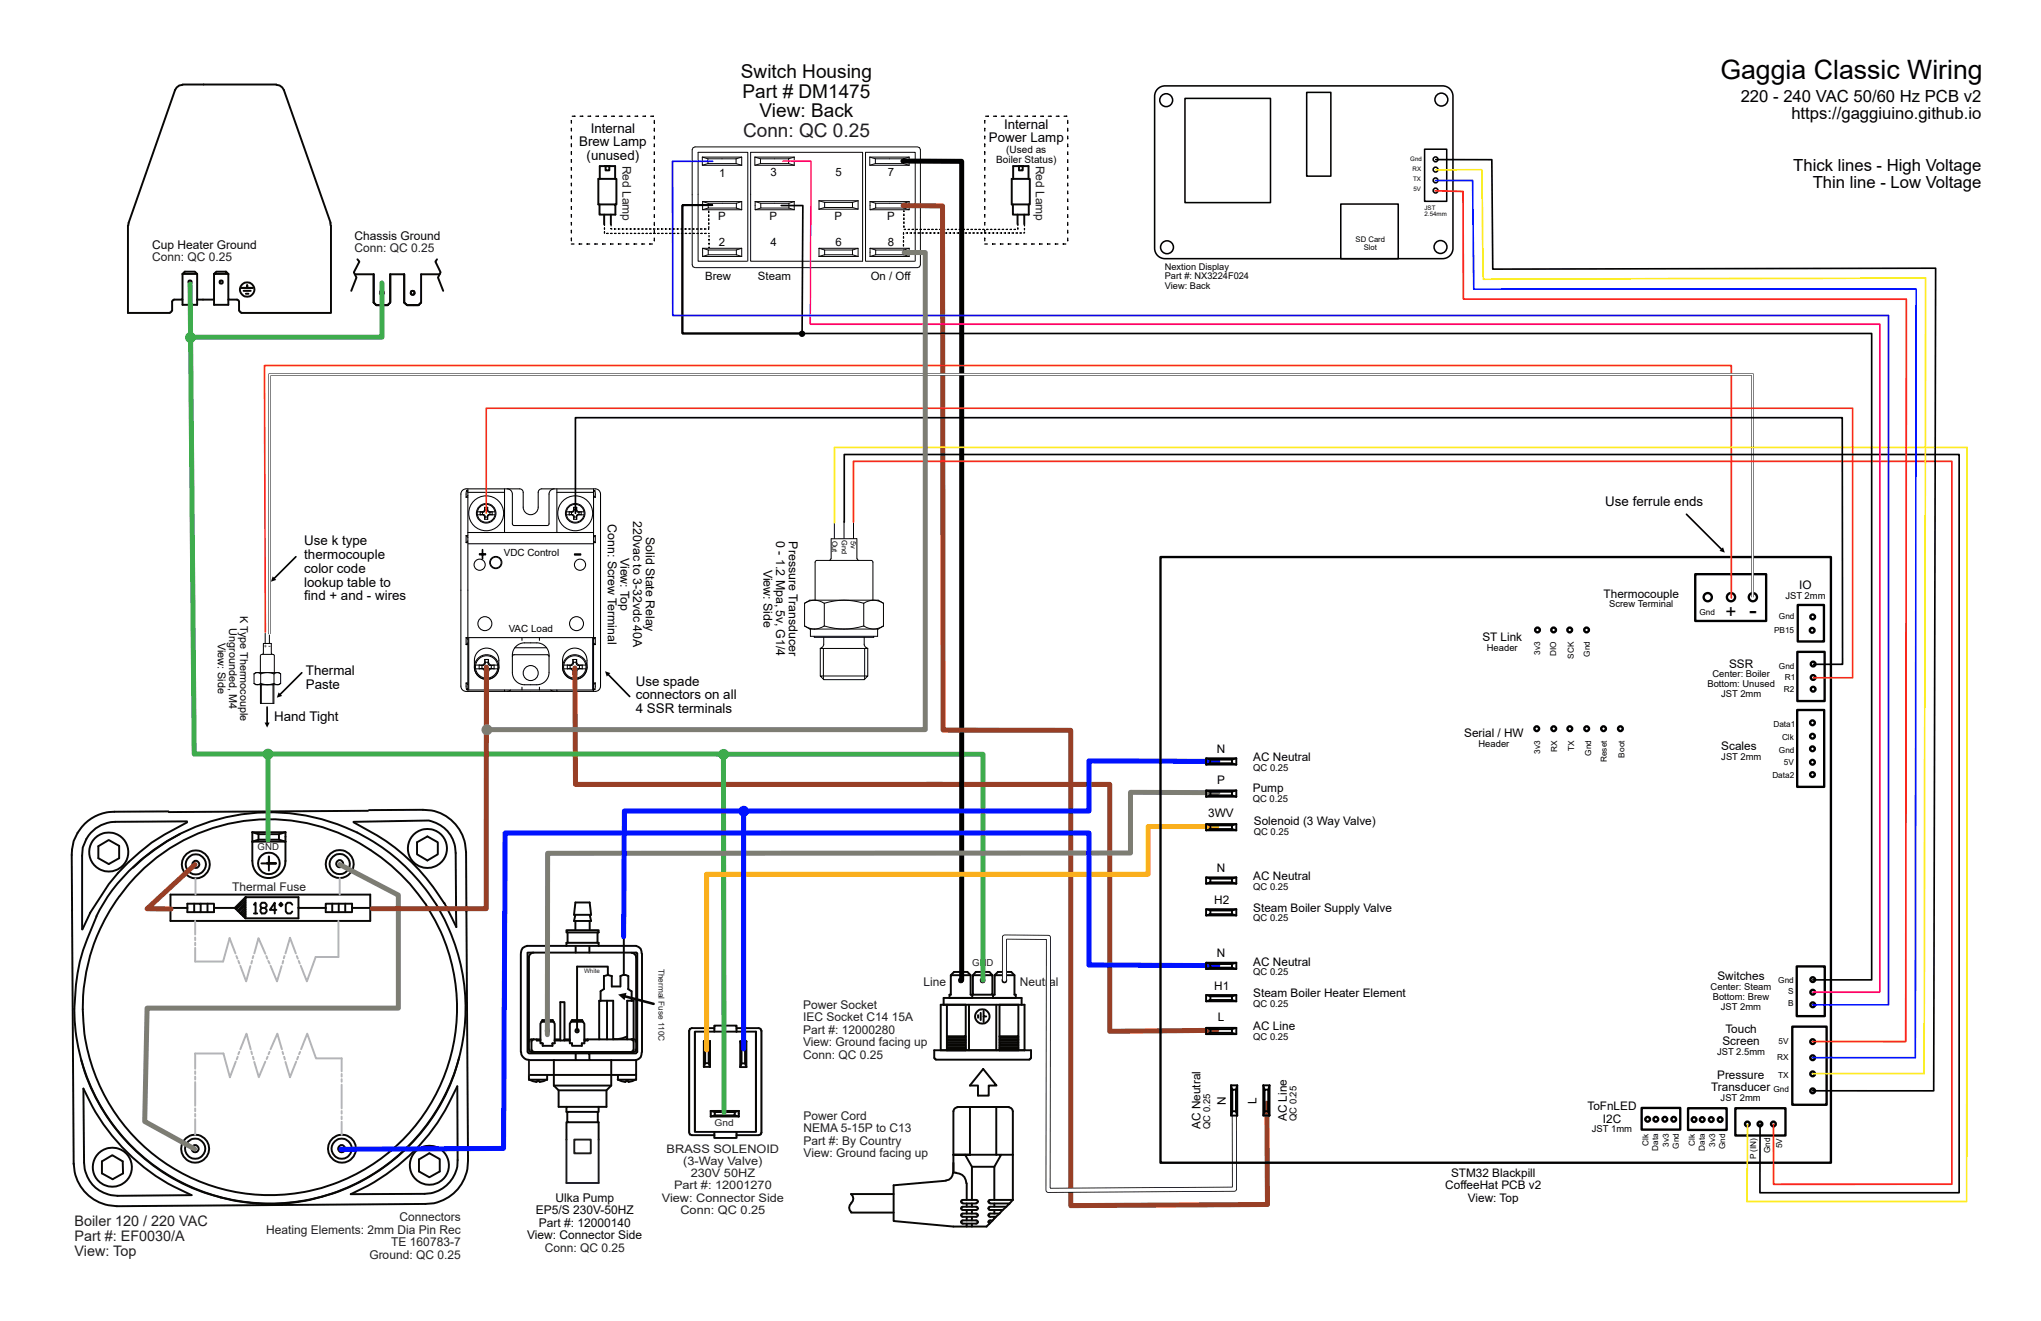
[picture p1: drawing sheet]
<svg xmlns="http://www.w3.org/2000/svg" width="432mm" height="279mm" viewBox="0 0 432 279" stroke-linecap="round" stroke-linejoin="round" font-family="sans-serif">
<g fill="none" stroke="#080704" stroke-width=".21">
<path d="M148.6 33.2v1.8h8.3M148.6 33.2l1.2 .4h5.9M148.6 33.2h8.3M149.8 33.6v1h5.9M149.8 34.6l-1.2 .4M155.7 34.6l1.2 .4M155.7 33.6v1M156.9 33.2v1.8M156.9 33.2l-1.2 .4M159.7 33.2v1.8h8.3M159.7 33.2l1.2 .4h5.9M159.7 33.2h8.3"/>
<path d="M160.9 33.6v1h5.9M160.9 34.6l-1.2 .4M166.8 34.6l1.2 .4M166.8 33.6v1M168 33.2v1.8M168 33.2l-1.2 .4M184 33.2v1.8h8.3M184 33.2l1.2 .4h5.9M184 33.2h8.3M185.2 33.6v1h5.9M185.2 34.6l-1.2 .4M191.1 34.6l1.2 .4"/>
<path d="M191.2 33.6v1M192.3 33.2v1.8M192.3 33.2l-1.2 .4M194 31.1h-47l-.4 .1-.2 .5v24.3l.2 .4 .4 .2M194.1 31.1l.4 .1 .2 .5v24.3l-.2 .4-.4 .2h-47M148.6 52.5l1.2 .4M148.6 42.6v1.8h8.3M148.6 42.6l1.2 .4h6M148.6 42.6h8.3M148.6 54.2h8.3M148.6 52.5h8.3M148.6 52.5v1.7"/>
<path d="M149.8 43v1h6M149.8 44l-1.2 .4M155.8 52.9h-6v1M155.8 43v1M155.8 52.9v1M155.8 44l1.1 .4M155.8 53.9l1.1 .3M155.8 53.9h-6l-1.2 .3M156.9 52.5v1.7M156.9 42.6l-1.1 .4M156.9 42.6v1.8M156.9 52.5l-1.1 .4"/>
<path d="M158.2 55.2v-23h-10.5v23.1h10.4M159.8 42.6v1.8h8.2M159.8 42.6l1.1 .4h6M159.8 42.6h8.2M160.9 43v1h6M160.9 44l-1.1 .4M166.9 43v1M166.9 44l1.1 .4M168 42.6l-1.1 .4M168 42.6v1.8M173.3 52.5h8.2v1.7M173.3 42.5v1.7"/>
<path d="M173.3 52.5v1.7M173.3 42.5h8.2M173.3 42.5l1.2 .3M173.3 52.5l1.2 .4M173.3 54.2h8.2M174.5 42.8v1.1h5.9M174.5 42.8h5.9M174.5 43.9l-1.2 .3M174.5 53.9l-1.2 .3M174.5 53.9h5.9M180.4 52.9v1l1.1 .3M180.4 52.9h-5.9v1"/>
<path d="M180.4 43.9l1.1 .3M181.5 42.5l-1.1 .3v1.1M181.5 52.5l-1.1 .4M181.5 42.5v1.7h-8.2M182.5 55.2v-23h-23.7v23.1h23.7M184.1 52.5l1.2 .4M184.1 42.6v1.8h8.2M184.1 42.6l1.2 .4h5.9M184.1 42.6h8.2M184.1 54.2h8.2M184.1 52.5v1.7M184.1 52.5h8.2"/>
<path d="M185.3 43v1h5.9M185.3 44l-1.2 .4M191.2 52.9h-5.9v1M191.2 43v1M191.2 52.9v1M191.2 44l1.1 .4M191.2 53.9l1.1 .3M191.2 53.9h-5.9l-1.2 .3M192.3 52.5v1.7M192.3 42.6l-1.1 .4M192.3 42.6v1.8M192.3 52.5l-1.1 .4"/>
<path d="M193.6 55.2v-23h-10.5v23.1h10.4"/>
</g>
<path d="M215.3 47.4v1.1h-24.1v-3.9M216.7 47.5v1.8h-25.5l-.1 3.1" fill="none" stroke="#000" stroke-width=".28" stroke-dasharray=".3 .6 0 0"/>
<g fill="none" stroke="#000" stroke-width=".33">
<path d="M244.9 18.8l1-.6h.6h58.7a2.19 2.19 0 0 1 2.2 2.2v32.1a2.19 2.19 0 0 1-2.2 2.2h-58.7a2.19 2.19 0 0 1-2.2-2.2v-32.1l.1-.6zM276.4 19.5h5.2v17.8h-5.2zM250.7 20.8h18.1v22.1h-18.1zM301.4 31.6h4.7v11h-4.7zM283.7 43.2h12.1v11.5h-12.1z"/>
<circle cx="246.7" cy="21.2" r="1.36"/>
<circle cx="303.7" cy="33.7" r=".52"/>
<circle cx="303.7" cy="38.2" r=".52"/>
<circle cx="303.7" cy="35.9" r=".52"/>
<circle cx="304.9" cy="21.1" r="1.36"/>
<circle cx="246.9" cy="52.3" r="1.36"/>
<circle cx="303.7" cy="40.3" r=".52"/>
<circle cx="304.8" cy="52.2" r="1.36"/>
</g>
<path d="M12.3 168.8h89v106.4h-89z" fill-rule="evenodd" fill="#fff"/>
<g fill="none" stroke="#080704" stroke-width=".41">
<path d="M38.6 17.9h19.9M38.6 17.9l-.7 .2-.5 .4-.4 .5-9.8 28.2-.1 .5M58.5 17.9l.7 .2 .5 .4 .4 .5 9.9 28.2M128.1 35.1h.8v.9h-.8zM130.1 35.1h-3.2v2.7M130.1 35.1v2.7M27.1 47.7v18.5h8.8M38.6 57.9v5.5h-1.8l-.2 .1-.2 .3v1.9M38.6 57.9l.5-.4h2.1l.5 .4M38.6 57.9h3.1M41.7 57.9v6.6h-3.1v-1.1M45.3 57.9l.5-.4h2l.5 .4"/>
<path d="M45.3 57.9v6.6h3v-1.1M45.3 57.9h3M48.3 57.9v5.5h1.9l.2 .1 .2 .3v1.9M69.9 47.2l.1 .5M70 47.7v18.5h-18.9M75.1 58h4v6M75.6 54.9l.4 .4-1.1 2.3 .5 1.1-1.1 2.8M82.6 58h2.9zM82.6 58v6l-.6 .5h-2.4l-.5-.5M85.5 58v6l.6 .5h2.4h-2.4l-.6-.5zM89.1 58h3.9M89.1 58v6z"/>
<path d="M92.5 54.9l-.4 .4 1.1 2.3-.5 1.1 1.1 2.8M126.8 43.2v2.2h3.4v-2.2h-3.6v-5.4h3.8v5.4h-.2M127.8 45.4v2M129.2 45.4v2M36.3 65.7l-.4 .4M41.7 63.4h3.6M50.6 65.7l.5 .4M51.1 60.9h2.4h-1.2v-.6v.6zM51.5 61.5h1.5M52 62.1h.6M52.3 60.3v.6M79.1 64l.5 .5h1.2"/>
<path d="M80.5 61.6h.5l.1 .6-.2 .1-.4-.1zM87 61.6h.6v.6l-.2 .1-.4-.1zM89.1 64l-.6 .5M20.8 179l2.2-1.3 2.2 1.2v2.6l-2.2 1.3-2.2-1.3zM35.7 171.6l-11.5 .1a9 9 0 0 0-9 9.1v11.8M38.1 176.4a45.1 45.1 0 0 0-9.9 7.1M39.6 173.7l-15.2 .1a7.1 7.1 0 0 0-7 7.2v15.6M39.6 173.9a44.2 44.2 0 0 0-20.5 19.2M53.4 176v6.1a3.5 3.5 0 0 0 3.5 3.6 3.5 3.5 0 0 0 3.5-3.6M53.4 176h7M53.4 176l1.3 .4M54.7 177.6l-1.3 .4h7l-1.4-.4"/>
<path d="M54.7 176.4v1.2M59 176.4v1.2h-4.3M60.4 176l-1.4 .4h-4.3M60.4 176v6.1M74.8 173.8l15.9-.3a7 7 0 0 1 5.7 6.9l.1 12.4M74.8 173.9l4 2.3a41.9 41.9 0 0 1 15.2 14.9M77.9 171.5l-42.2 .3M78.1 171.3h11.4a9 9 0 0 1 9.1 9l.4 65.2a9 9 0 0 1-9 9.1l-65.3 .5a9.2 9.2 0 0 1-9.1-9.1M88.2 178.1l2.2-1.2 2.2 1.3v2.5l-2.2 1.3-2.2-1.3zM15.2 192.5l.4 53.8M19.1 193.1l-1.7 3.5M25.3 189.6a39.6 39.6 0 0 0 30.7 63.2 39.6 39.6 0 0 0 34.1-61.5"/>
<path d="M25.3 189.5a39 39 0 0 1 59.5-4.5l1.9 1.9 3.4 4.4M36.1 189.2h42.2v5.6h-42.2zM36.1 192h3.5M41.1 191.1v1.8M42.5 191.1h2.8v.9M43.9 191.1v1.8M45.3 192v.9h-5.7v-1.8h2.9v1.8M45.3 192h4.4M51.9 189.8l-2.2 2.2 2.2 2.2v-4.4h11.2v4.4h-11.2M51.9 190l-2.1 2.2M51.9 190.5l-1.9 1.8M51.9 190.9l-1.6 1.8"/>
<path d="M51.9 191.4l-1.4 1.4M51.9 191.9l-1.1 1.2M51.9 192.4l-.9 .9M51.9 192.9l-.6 .6M51.9 193.3l-.4 .5M51.9 193.8l-.2 .2M53.7 191.3l.4-.4v2.3M53.7 193.2h.7M55.3 182.6h3.1h-1.9M55.4 192l-.3-.3v-.4l.3-.4h.7l.3 .4v.4l-.3 .3h-.7l-.3 .4v.4l.3 .4h.7l.3-.4v-.4l-.3-.4M56.9 181.2v2.9M58.5 192.4h-1.4l1-1.5v2.3"/>
<path d="M59.4 190.9l.4 .4-.4 .4-.3-.4zM61.8 191.3l-.3-.4h-.7l-.3 .4v1.5l.3 .4h.7l.3-.4M63.1 192h.2zM63.3 192h5.6M68.9 191.1h5.6v1.8h-5.6zM70.3 191.1v1.8M71.7 191.1v1.8M73 191.1v1.8M74.5 192h3.8M92.3 191.3a41.6 41.6 0 0 0-71.2 1.1 44.7 44.7 0 0 0-5.3 23.4 41.4 41.4 0 0 0 53.9 36.8 41.4 41.4 0 0 0 22.6-61.3M94 191l2.5 5.1v-3.6M119.8 196.7h6.8v.5h-6.8z"/>
<path d="M120.1 197.2v2.2h6.3v-2.2M120.1 199.4h-.3v.7M121.7 193.5h3.3l-.2-2.6h-3.1l-.3 2.6h.3l-.3 1.3h3.6l-.2-1.3M121.7 194.8v1.9M124.8 194.8v1.9M126.4 199.4h.2v.7M132 196.1v10.1M110.2 201.7v20.8M111.5 200.1h23.1a1.43 1.43 0 0 1 1.2 1.6M111.6 200a1.43 1.43 0 0 0-1.4 1.6M111.6 201.5v21M111.6 201.5h23.2v21l-.2 .2"/>
<path d="M111.9 202.4v19.6l.1 .3 .4 .1M112.9 201.5a1.02 1.02 0 0 0-1 .9M112.9 219.8l-.3 .2-.2 .3v1.7l.2 .3 .3 .1M113.6 219.8h-1.2l-.4 .2-.1 .3M114.6 216.1l-.3 .4v3.6h-.7v-.3h.7M114.6 216.1l.1-.3h2.2l.2 .3M114.6 216.1h2.5M115.6 217.7h.5l.1 .4-.2 .2h-.4l-.1-.2zM117.1 216.1l.3 .4v3.6M117.4 219.8h1.1M119.4 219.8h1.2M120.8 216.1l.2-.3h2.2l.1 .3"/>
<path d="M120.8 216.1h2.5M120.8 216.1l-.3 .4v3.6h-1.1M121.8 200.1v1.4M121.9 217.7h.4l.1 .4-.1 .2h-.4l-.2-.2zM123.3 216.1l.3 .4v3.6M123.6 219.8h.7v.3h-.7v.6h-.5v.5h-2.1v-.5h-.5v-.6M124.3 219.8h2.5M124.7 200.1v1.4M127.8 206.4v2.8l-.7 .5v2M127.8 206.5l.8-.3 .8 .3M128.4 219.8h-1.6v-8.1h2.9v8.1h3v-8.1h1.4l-.1 8.1h-.4M128.4 211.7v8.1h1.3"/>
<path d="M128.6 206v.2v-1.8h-6.5v13.6M129.4 206.4v2.2h1.8M131.3 206.5l.5-.3h.6l.5 .3M131.3 206.4v2.2M132.6 219.2l-1.9 .6h-1M132.7 219.8h.9M132.9 209.2l.7 .5M132.9 206.4v2.8M133.6 219.8l.3 .2 .1 .3v1.7l-.1 .3-.3 .1M133.6 209.7v2M133.6 201.5a1.02 1.02 0 0 1 1 1v19.5l-.1 .3-.4 .1M134.1 219.8l.4 .2 .1 .3"/>
<path d="M135.8 201.7v20.8M199.6 212.5h.7M200.3 212.5h11.2zM200.3 212.5h4v6.7h-4zM200.3 219.2v2.9M200.3 219.9h4M200.3 219.5h4M201.2 206.3l.6-.7h2.9l.6 .7v4.1h.5M203 207.1l.2-.1 .4 .1v.6h-.6zM204.3 219.2v2.9h-4M205 212.5v9.6M205.3 206.3h-4.1v4.1h-.3v.7h4.8v-.7"/>
<path d="M205.8 206.3h4.2v4.1h-4.2zM205.8 206.3l.6-.7h2.9l.6 .7M206.9 214.7v.6M207.5 214.2v1.5M207.6 207.1l.4-.1 .2 .1v.6h-.6zM208.1 213.8v1.2h.5M208.1 215v1.2M210.4 206.3l.7-.7h2.8l.7 .7v4.1h.3v.7h-4.8v-.7M210.8 212.5v9.6M211.5 212.5h4.6zM211.5 212.5h3.9v6.7h-3.9zM211.5 219.2v2.9h3.9v-2.9"/>
<path d="M211.5 219.9h3.9M211.5 219.5h3.9M212.2 207.1l.2-.1 .4 .1v.6h-.6zM214.6 206.3h-4.2v4.1h-.5M17.6 230.2a43.1 43.1 0 0 0 22.9 22.6l-15.6 .1a7 7 0 0 1-7.1-7zM97.2 223.6a41.4 41.4 0 0 1-39.8 31.1 41.4 41.4 0 0 1-40.2-30.5M110.2 222.5a1.66 1.66 0 0 0 1.7 1.7M111.7 222.5l.2 .2M111.8 224.2h10M111.9 228.3l.8 .4 .8 .1 .1-.1h.5l.1 .1M111.9 222.8h9.9M112.4 222.5h21.7"/>
<path d="M114.3 220.1v.6h.5v.5h2.1v-.5h.5v-.6M115.8 228.3l-1.6 .5M117.2 224.2v5.4M117.2 229.6l1 1v3.5h1.6M117.2 229.6h12.1M117.4 220.1h1.1v-8.1h.9v8.1h-.9M120 237.4h-.2v3.6M121.8 222.8v1.4h2.9M121.8 222.8h2.9v1.4h4.6M124.7 222.8h9.9M126.5 235.2h-6.5v2.2h6.5M126.6 234.1h-6.8v1.1h.2"/>
<path d="M126.6 234.1v1.1h-.1v2.2h.1v3.6M128.3 230.6v3.5h-1.7M129.3 224.2v5.4l-1 1h-10.1M129.3 224.2h5.3M130.7 228.3l1.6 .5M130.7 227.4v1h3.9v-1M134.5 228.3l-.7 .4-.8 .1-.1-.1h-.5l-.1 .1M134.6 224.2v3.2h-22.7v1h3.9v-1M135.8 222.6a1.43 1.43 0 0 1-1.2 1.6M197.6 223.8v-1.7h20.5v1.7M197.7 223.8l.3 .3M198 224.1h19.8"/>
<path d="M200.3 222.1h-1.3v-9.6h.6v-1.4h16.5v1.4h.7v9.6M200.3 221.8h4M200.3 221.5h4M200.3 221.2h4M200.3 220.8h4M200.3 220.5h4M200.3 220.1h4M202.5 234.2l-.4 .1-.4 .7v13h.6M202.5 234.1h11M205.2 234.1v10.1h5.6M208 226.1l2.8 3.5h-1.6v2.1h-2.3v-2.1h-1.7zM210.8 234.1v10.1"/>
<path d="M211.5 221.8h3.9M211.5 221.5h3.9M211.5 221.2h3.9M211.5 220.8h3.9M211.5 220.5h3.9M211.5 220.1h3.9M213.5 234.2l.6 .4 .2 .4v18.8M218.1 223.8l-.3 .3M21.6 245.6l2.2-1.3 2.2 1.3v2.6l-2.2 1.2-2.2-1.2zM88.6 245.2l2.2-1.3 2.2 1.3v2.6l-2.2 1.2-2.2-1.2zM96.8 245.4a7.1 7.1 0 0 1-7 7.1l-15.6 .1a42.9 42.9 0 0 0 22.5-22.8l.1 15.6M180.1 256.5h9"/>
<path d="M180.1 254.5a1.2 1.2 0 0 0 0 1.9M189.1 252.6h-9a1.2 1.2 0 0 1 0 1.9M200.1 249.7l-11 1v7.6l12.6 1.1h2.8v-.6M201.6 248a1.65 1.65 0 0 1-1.5 1.7M202.3 248.1a2.17 2.17 0 0 1 2.2 2.2M203.4 254.1v-.2l.3-.1h2.8l.3 .1 .1 .2-.1 .3-.3 .1M203.4 254.1v.3l.3 .1M203.4 257h.1M203.4 255.6h.1M203.4 254.1h.1M203.4 258.5h.1M203.4 258.2l3.1-.1 .3 .1 .1 .3-.1 .2-.3 .1h-2.8l-.3-.1z"/>
<path d="M203.4 256.7h3.1h.3l.1 .3-.1 .3-.3 .1h-2.8l-.3-.1zM203.4 255.3l3.1-.1 .3 .1 .1 .3-.1 .3h-.3h-2.8h-.3zM203.7 254.5h2.8M204.2 244.2h1h-3.5h2.5l1.4 2.6M204.5 250.3v3.5M204.5 254.5v.7M204.5 255.9v.8M204.5 257.4v.7M205.6 258.8v.6h-1.1M205.6 246.8h4.8M205.6 246.8v7M205.6 254.5v.7"/>
<path d="M205.6 255.9v.8M205.6 257.4v.7M206.9 257h.1M206.9 255.6h.1M206.9 254.1h.1M206.9 258.5h.1M209.1 255.6h.1M209.1 255.6l.1 .3h.3h2.6l-.6 .8h-2h-.3l-.1 .3M209.1 254.1l.1 .3 .3 .1M209.1 257h.1M209.1 254.1h.1M209.1 258.5h.1"/>
<path d="M209.1 258.5l.2 .2M209.5 254.5h4.1l-.7 .7h-3.4l-.3 .1-.1 .3M210 258.1l-1.3 1.3h-3.1M210.4 246.8v7M210.4 254.5v.7M210.4 255.9v.8M210.4 257.4v.3M210.4 257.7l-.4 .4-.8 .1-.1 .3M210.7 257.4l-.3 .3M210.8 244.2h1l-1.4 2.6M211.5 256.7l-.8 .7h-1.2l-.3-.1-.1-.3M211.8 244.2h2.5"/>
<path d="M212.9 255.2l-.8 .7M214.3 253.8h-4.8l-.3 .1-.1 .2M214.3 253.8l-.7 .7"/>
<circle cx="40.2" cy="59.7" r=".36"/>
<circle cx="46.8" cy="59.7" r=".36"/>
<circle cx="52.3" cy="61.2" r="1.52"/>
<circle cx="90.4" cy="179.4" r="4.1"/>
<circle cx="23" cy="180.2" r="4.1"/>
<circle cx="41.4" cy="182.8" r="2.95"/>
<circle cx="41.4" cy="182.8" r=".74"/>
<circle cx="41.4" cy="182.8" r="2.12"/>
<circle cx="56.9" cy="182.6" r="2.28"/>
<circle cx="71.9" cy="182.8" r="2.95"/>
<circle cx="71.9" cy="182.7" r=".74"/>
<circle cx="71.9" cy="182.8" r="2.12"/>
<circle cx="207.8" cy="215" r="1.52"/>
<circle cx="23.8" cy="246.9" r="4.1"/>
<circle cx="41.3" cy="243" r="2.95"/>
<circle cx="41.3" cy="243" r=".74"/>
<circle cx="41.3" cy="243" r="2.12"/>
<circle cx="72.3" cy="243" r=".74"/>
<circle cx="72.3" cy="243" r="2.12"/>
<circle cx="72.4" cy="243" r="2.95"/>
<circle cx="90.8" cy="246.5" r="4.1"/>
</g>
<g fill="none" stroke="#b2b3b7" stroke-width=".41">
<path d="M41.3 194.8v2.9M41.3 198.3v.5M41.3 199.4v.5M41.4 185.8v3.4M71.6 194.8v7.6h-4.8l-1.9 5.2-1.3-3.3M71.9 185.7v3.5M41.3 200.5v2.9h5.9l1.4-5 1.2 3.3M50 202.2l.2 .6M50.4 203.2l.2 .6M50.8 204.3l1.3 3.3 .9-3.3M53.3 203.2l-.1 .6M53.6 202.2l-.1 .5"/>
<path d="M53.8 201.7l.9-3.3 1.4 3.3M56.3 202.2l.2 .6M56.8 203.2l.2 .6M57.2 204.3l1.4 3.3 1-3.3M59.9 203.2l-.1 .6M60.2 202.2l-.1 .5M60.4 201.7l1-3.3 1.2 3.3M62.8 202.2l.2 .6M63.2 203.2l.2 .6M41.3 226.6v.6M41.3 227.7v.6M41.3 228.9v5"/>
<path d="M41.3 234.4v.7M41.3 235.6v.6M41.3 236.7v3.3M49.9 224.5l-1.3 3.3-1.3-5h-6v3.3M50.3 223.5l-.2 .6M50.6 222.5l-.2 .5M50.8 221.9l1.3-3.3 .9 3.3M53.2 222.4l.1 .6M53.5 223.5l.2 .6M56.1 224.5l-1.3 3.3-1-3.2M56.6 223.5l-.2 .5M57 222.5l-.2 .5"/>
<path d="M57.2 221.9l1.5-3.3 .9 3.3M59.8 222.5l.1 .5M60.1 223.5l.2 .6M62.7 224.5l-1.3 3.3-1-3.2M63.1 223.5l-.2 .6M63.5 222.5l-.2 .5M63.7 221.9l1.3-3.3 1.9 5.3h5.4v2.7M72.3 227.2v.5M72.3 228.2v.6M72.3 229.4v5M72.3 235v.5M72.3 236.2v.5"/>
<path d="M72.3 237.3v2.7"/>
</g>
<path d="M152 159.5h56v47.8" fill="none" stroke="#3eac4d" stroke-width="1.1"/>
<g fill="none" stroke="#000" stroke-width=".21">
<path d="M175.8 118.2l-.4 .3M175.8 113.9v4.2M176.5 110.2v3.7M178.6 110.2v3.7M180.6 110.2v3.7M181.2 113.9l-5.3 .1M181.3 113.9v4.2M181.3 118.2l.4 .3M184.3 118.5l-11.7 .1-.2 .3v8M184.3 118.5l.4 .4v8M55.1 138.7v3.5M55.3 138.4l-.2 .2"/>
<path d="M55.4 138.4h2.3M55.7 138.1l-.1 .3M55.7 138.1v-2h1.7v2l.2 .3M56.1 133.9v2.2M57 133.9v2.2M57.8 138.4l.2 .2M58 138.7v3.5M170.2 132.4a3.6 3.6 0 0 0 4.2 0M170.2 127.6a3.6 3.6 0 0 1 4.2 0M170.2 127.6v4.8M170.2 132.4l1.1 .7h14.5l1.1-.7M170.2 127.6l1.1-.7h14.5l1.1 .7"/>
<path d="M171.5 133.1v1.5h14.2v-1.5M172.3 134.6v.2h12.6v-.2M173.5 137.2h10.1M173.5 137.2v5.8M174.2 137.2v6.4M174.3 136.3a1.02 1.02 0 0 1-.8 .9M174.3 134.8v1.5M174.4 127.6a13.6 13.6 0 0 1 8.3 0M174.4 127.6v4.8M174.4 132.4a13.6 13.6 0 0 0 8.3 0M182.7 127.6a3.6 3.6 0 0 1 4.2 0M182.7 127.6v4.8"/>
<path d="M182.7 132.4a3.6 3.6 0 0 0 4.2 0M182.8 136.3a1 1 0 0 0 .8 .9M182.8 134.8v1.5M182.9 137.2v6.4M183.6 137.2v5.8M186.9 127.6v4.8M53.7 144.5a1.04 1.04 0 0 0 1.5 0M53.7 142.5a1.04 1.04 0 0 1 1.5 0M53.7 142.5v2M53.7 144.5l.4 .3h4.9l.4-.3M53.7 142.5l.4-.2h4.9l.4 .2M55.1 144.8v4h2.8v-4"/>
<path d="M55.2 144.5a3.8 3.8 0 0 0 2.8 0M55.2 142.5a3.8 3.8 0 0 1 2.8 0M55.2 142.5v2M55.3 144.8v4M57.8 144.8v4M58 142.5a1.04 1.04 0 0 1 1.4 0M58 142.5v2M58 144.5a1.04 1.04 0 0 0 1.4 0M59.4 142.5v2M173.5 143h10.1l-.8 .8h-8.5z"/>
</g>
<g fill="none" stroke="#000" stroke-width=".22">
<path d="M97.7 103.9l.6-.4 .3-.1h11.4a.74 .74 0 0 1 .7 .7v3.2a1.59 1.59 0 0 0 1.6 1.6 1.59 1.59 0 0 0 1.6-1.6v-3.2a.74 .74 0 0 1 .7-.7h11.3a1.11 1.11 0 0 1 1.1 1.1v40.6a1.11 1.11 0 0 1-1.1 1.1h-27.3a1.11 1.11 0 0 1-1.1-1.1v-40.6zM98.6 105.2h.4M98.6 113.3h.4M98.6 114.8h.4M98.6 113.3v1.5M98.6 113.3l.4 .4M98.7 103.8l-.1 1.4M98.7 103.8l.3 .3M98.7 103.8h.3M99 104.8l-.4 .4M99 114.4l-.4 .4M99 103.4v42.8"/>
<path d="M99 112.6h26.6M99 104.1h7.7M99.1 115h26.4M101 108.9l1.3 .1 .2 .3v.5M102.1 108.8l.3 .1 .2 .5M102.1 108.3h-.5v.6l.5-.1M102.1 108.3v.5M102.5 107.3v.5l-.2 .4-1.3 .1M102.5 109.8h.7M102.5 107.3h.7M102.5 107.3l.1 .5M102.6 107.8l-.2 .5h-.3"/>
<path d="M102.6 107.8h.5M102.6 109.4l-.1 .4M102.6 109.4h.5M103.1 107.8l.2 .5h.3M103.1 109.4l.1 .4M103.2 107.3v.5l.3 .4 1.2 .1M103.2 107.3l-.1 .5M103.6 108.8l-.3 .1-.2 .5M103.6 108.3h.5v.6l-.5-.1M103.6 108.3v.5M104.7 108.9l-1.2 .1-.3 .3v.5M106.7 103.4v9.2"/>
<path d="M107.3 103.4a1.11 1.11 0 0 1 1.1 1.1v6.3l.4 .4 7.2-.1 .2-.3v-6.3a1.11 1.11 0 0 1 1.1-1.1M117.8 103.4v9.2M117.8 104.1h7.8M119.8 108.9l1.3 .1 .3 .3v.5M120.9 108.8l.4 .1 .2 .5M120.9 108.3h-.5v.6l.5-.1M120.9 108.3v.5M121.4 107.3v.5l-.3 .4-1.3 .1M121.4 109.8h.6M121.4 107.3h.6M121.4 107.3l.1 .5M121.5 107.8l-.2 .5h-.4"/>
<path d="M121.5 107.8h.4M121.5 109.4h.4M121.5 109.4l-.1 .4M121.9 107.8l.2 .5h.4M121.9 109.4l.1 .4M122 107.3v.5l.3 .4 1.3 .1M122 107.3l-.1 .5M122.5 108.8l-.4 .1-.2 .5M122.5 108.3h.5v.6l-.5-.1M122.5 108.3v.5M123.6 108.9l-1.3 .1-.3 .3v.5M125.6 105.2h.3"/>
<path d="M125.6 113.3h.3M125.6 114.8h.3M125.6 104.8l.3 .4M125.6 114.4l.3 .4M125.6 103.8h.3M125.6 103.4v42.8M125.9 103.8v1.4M125.9 103.8l-.3 .3M125.9 113.3v1.5M125.9 113.3l-.3 .4M98.6 134.9v1.4M98.6 134.9l.4 .3"/>
<path d="M98.6 134.9h.4M98.6 136.3h.4M99 136l-.4 .3M99.2 134.9h26.2v11h-26.2zM101.3 137.6a2.58 2.58 0 0 1 2.8-.3 2.58 2.58 0 0 1 1.4 2.4 3.6 3.6 0 0 1-.9 3.5 2.58 2.58 0 0 1-2.8 .3 2.58 2.58 0 0 1-1.4-2.4 3.6 3.6 0 0 1 .9-3.5zM102.6 139.5l-.1 .6-.3 .5-1.6 .1M102.6 139.5h.7M102.6 139.5l.1 .6M103.3 139.5l.1 .6 .3 .5 1.6 .1M103.3 139.5l-.1 .6M108.4 138.8l.4-.3h7l.4 .3M108.9 137h6.7"/>
<path d="M109.4 136.5l.4-.3a8.8 8.8 0 0 1 4.4-.2 2.59 2.59 0 0 1 2 2.6v3.6a2.58 2.58 0 0 1-2.6 2.6h-2.6a2.58 2.58 0 0 1-2.6-2.6v-3.6a2.58 2.58 0 0 1 1-2.1zM110.4 134.9v.6M114.1 134.9v.6M120 137.6a2.58 2.58 0 0 1 2.7-.3 2.58 2.58 0 0 1 1.5 2.4 3.6 3.6 0 0 1-1 3.5 2.58 2.58 0 0 1-2.7 .3 2.58 2.58 0 0 1-1.5-2.4 3.6 3.6 0 0 1 1-3.5zM121.2 139.5v.6l-.4 .5-1.5 .1M121.2 139.5h.8M121.2 139.5l.1 .6M122 139.5v.6l.4 .5 1.5 .1M122 139.5l-.1 .6M125.6 134.9h.3M125.6 136.3h.3M125.6 136l.3 .3"/>
<path d="M125.9 134.9v1.4M125.9 134.9l-.3 .3M98.6 144.5l.1 1.3M98.6 144.5l.4 .3M98.6 144.5h.4M98.7 145.8h.3M99 145.6l-.3 .2M100.6 141.5l1.6 .1 .3 .4 .1 .6M102 141.4a.57 .57 0 0 1 .7 .7M102 140.8l-.6-.1v.8l.6-.1M102 140.8v.6M102.6 142.6h.7"/>
<path d="M102.7 140.1h.5M102.7 142.1h.5M102.7 140.1a.57 .57 0 0 1-.7 .7M102.7 142.1l-.1 .5M103.2 140.1a.57 .57 0 0 0 .7 .7M103.2 142.1l.1 .5M103.9 141.4a.57 .57 0 0 0-.7 .7M103.9 140.8l.6-.1v.8l-.6-.1M103.9 140.8v.6M105.3 141.5l-1.6 .1-.3 .4-.1 .6M106.7 145.9v.3M108 145.9l-.7 .3"/>
<path d="M110.4 145.3v.6M114.1 145.3v.6M116.5 145.9l.8 .3M117.8 145.9v.3M119.3 141.5l1.5 .1 .4 .4v.6M120.6 141.4a.57 .57 0 0 1 .7 .7M120.6 140.8l-.6-.1v.8l.6-.1M120.6 140.8v.6M121.2 142.6h.8M121.3 140.1a.57 .57 0 0 1-.7 .7M121.3 140.1h.6M121.3 142.1l-.1 .5"/>
<path d="M121.3 142.1h.6M121.9 140.1a.57 .57 0 0 0 .7 .7M121.9 142.1l.1 .5M122.6 141.4a.57 .57 0 0 0-.7 .7M122.6 140.8l.6-.1v.8l-.6-.1M122.6 140.8v.6M123.9 141.5l-1.5 .1-.4 .4v.6M125.6 144.5h.3M125.6 145.6l.3 .2M125.6 145.8h.3M125.9 144.5v1.3M125.9 144.5l-.3 .3"/>
<circle cx="101.5" cy="119.4" r="1.18"/>
<circle cx="102.9" cy="108.6" r="3.7"/>
<circle cx="102.9" cy="108.6" r="1.9"/>
<circle cx="102.9" cy="108.6" r="2.07"/>
<circle cx="104.9" cy="119" r="1.29"/>
<circle cx="104.9" cy="119" r="1.14"/>
<circle cx="121.7" cy="108.6" r="3.7"/>
<circle cx="121.7" cy="108.6" r="2.07"/>
<circle cx="121.7" cy="108.6" r="1.9"/>
<circle cx="122.7" cy="119.4" r="1.18"/>
<circle cx="102.6" cy="131.9" r="1.48"/>
<circle cx="122" cy="131.9" r="1.48"/>
<circle cx="103" cy="141.1" r="2.58"/>
<circle cx="103" cy="141.1" r="2.37"/>
<circle cx="112.3" cy="142.4" r="1.59"/>
<circle cx="121.6" cy="141.1" r="2.37"/>
<circle cx="121.6" cy="141.1" r="2.59"/>
</g>
<path d="M196 165.9h38.8v52.2l22.6-.2" fill="none" stroke="#983f26" stroke-width="1.1"/>
<path d="M111.9 224.2v3.2M119.8 241v9.2h6.8v-9.2M121.5 241h3.5v2.9h-3.5z" fill="none" stroke="#231f20" stroke-width=".41"/>
<path d="M130.8 210.4l1.7-.4-.4 1.6z" fill="#080704"/>
<path d="M132 210.7l6.3 1.6" fill="none" stroke="#080704" stroke-width=".54"/>
<g fill="none" stroke="#080704" stroke-width=".42">
<path d="M147 218.2h12.9v21.2h-12.9zM151.1 217.5h-4.7l-.4 .1-.2 .4v21.6l.2 .3 .4 .2h4.7M151.1 218.2v-1.3h4.7v1.3M155.8 217.5h4.7l.4 .1 .2 .4v21.6l-.2 .3-.4 .2h-4.7M148.9 220.2l.3 .8v3.9M148.9 220.2v5.5M148.9 220.2h1.3M148.9 225.7h1.3M149.2 221h.7v3.9M149.2 224.9h.7M149.2 224.9l-.3 .8M149.9 224.9l.3 .8"/>
<path d="M150.2 220.2v5.5M150.2 220.2l-.3 .8M150.4 235h5.9M150.4 236.1h5.9M150.4 235v1.1M150.4 235l.8 .2M151.1 239.4v1.3h4.7v-1.3M151.2 235.2v.7M151.2 235.9l-.8 .2M155.4 235.2v.7h-4.2M155.4 235.9l.9 .2M156.3 235l-.9 .2h-4.2"/>
<path d="M156.3 235v1.1M156.6 220.2l.3 .8v3.9M156.6 220.2v5.5M156.6 220.2h1.3M156.6 225.7h1.3M156.9 221h.7v3.9M156.9 224.9h.7M156.9 224.9l-.3 .8M157.6 224.9l.3 .8M157.9 220.2v5.5M157.9 220.2l-.3 .8"/>
</g>
<path d="M71.9 182.8l12.4 6.5v23.9h-53.2l-.5 24 10.6 5.8" fill="none" stroke="#7d7d73" stroke-width="1.1"/>
<path d="M191 34.1h12.5v173.2" fill="none" stroke="#000" stroke-width="1.1"/>
<path d="M191.1 43.5l8.3 .1 .1 110.8 27 .1v100.5l41.6-.2-.1-21.5M121.6 141.3l.2 24.6h77.6M41.3 182.9l-10.2 9.3h5.1" fill="none" stroke="#983f26" stroke-width="1.1"/>
<g fill="#3eac4d">
<circle cx="153.1" cy="159.6" r="1.15"/>
<circle cx="56.7" cy="159.5" r="1.15"/>
<circle cx="40.3" cy="71.4" r="1.15"/>
</g>
<circle cx="169.7" cy="70.6" r=".68" fill="#000"/>
<path d="M80.8 59.9v11.4h-41M40.2 60.1l.9 99.4h112l.1 75.8M56.7 159.2v18.4" fill="none" stroke="#3eac4d" stroke-width="1.1"/>
<path d="M257.6 167.6h-18.4v12.8l-123.3 .1-.1 38.3" fill="none" stroke="#7d7d73" stroke-width="1.1"/>
<path d="M257.4 174.8h-14.5v10.1h-93.4v37.2" fill="none" stroke="#faaf1d" stroke-width="1.1"/>
<path d="M257.6 161.1l-27.2-.2v10.6h-98.3l-.2 26.6M257.6 204.2l-27.2-.1v-27.9h-123.5l-.4 66.7-34.4 .2" fill="none" stroke="#0012ff" stroke-width="1.1"/>
<path d="M212.5 207.3v-9.1l9.3 .1-.1 53.5 39.5-.3-.1-18.7" fill="none" stroke="#000" stroke-width="1.1" stroke-linecap="butt"/>
<path d="M212.5 207.3v-9.1l9.3 .1-.1 53.5 39.5-.3-.1-18.7" fill="none" stroke="#fff" stroke-width=".71"/>
<path d="M102.9 141.1v51.1h-24.2" fill="none" stroke="#983f26" stroke-width="1.1"/>
<circle cx="103" cy="154.4" r="1.15" fill="#7d7d73"/>
<path d="M157.3 172v49.9" fill="none" stroke="#0012ff" stroke-width="1.1"/>
<circle cx="157.3" cy="171.6" r="1.15" fill="#0012ff"/>
<g fill="none" stroke="#000" stroke-width=".5">
<path d="M245.5 117.8h141.9v128.1h-141.9zM358.6 121.4h15.1v9.9h-15.1zM380.3 137.9h5.7v10.4h-5.7zM380.3 128h5.6v7.7h-5.6zM380.2 150.2h5.7v16.2h-5.7zM379.2 217.1h7.2v16.6h-7.2zM380.1 204.4h6v10.5h-6zM347.3 234.3h8.2v4.6h-8.2zM357.1 234.4h8.2v4.6h-8.2zM367.1 234.4h10.6v5.8h-10.6z"/>
<circle cx="325.3" cy="133.2" r=".5"/>
<circle cx="328.7" cy="133.2" r=".5"/>
<circle cx="332.1" cy="133.2" r=".5"/>
<circle cx="335.7" cy="133.2" r=".5"/>
<circle cx="361.3" cy="126.3" r=".87"/>
<circle cx="366.2" cy="126.3" r=".87"/>
<circle cx="370.8" cy="126.3" r=".87"/>
<circle cx="383.4" cy="133.3" r=".5"/>
<circle cx="383.5" cy="130.5" r=".5"/>
<circle cx="325.1" cy="154.1" r=".5"/>
<circle cx="328.7" cy="154.1" r=".5"/>
<circle cx="332.1" cy="154.1" r=".5"/>
<circle cx="335.7" cy="154.1" r=".5"/>
<circle cx="339.3" cy="154.1" r=".5"/>
<circle cx="342.8" cy="154.1" r=".5"/>
<circle cx="383.5" cy="152.9" r=".5"/>
<circle cx="383.5" cy="155.7" r=".5"/>
<circle cx="383.5" cy="158.4" r=".5"/>
<circle cx="383.6" cy="145.8" r=".5"/>
<circle cx="383.6" cy="140.5" r=".5"/>
<circle cx="383.6" cy="143.3" r=".5"/>
<circle cx="383.5" cy="161.2" r=".5"/>
<circle cx="383.5" cy="163.8" r=".5"/>
<circle cx="383.5" cy="209.9" r=".5"/>
<circle cx="383.5" cy="212.5" r=".5"/>
<circle cx="383.5" cy="207.2" r=".5"/>
<circle cx="348.6" cy="236.7" r=".5"/>
<circle cx="350.3" cy="236.7" r=".5"/>
<circle cx="352.2" cy="236.7" r=".5"/>
<circle cx="354.1" cy="236.7" r=".5"/>
<circle cx="358.4" cy="236.8" r=".5"/>
<circle cx="360.1" cy="236.8" r=".5"/>
<circle cx="362" cy="236.8" r=".5"/>
<circle cx="363.9" cy="236.8" r=".5"/>
<circle cx="369.7" cy="237.7" r=".5"/>
<circle cx="372.3" cy="237.7" r=".5"/>
<circle cx="375.2" cy="237.7" r=".5"/>
<circle cx="383.5" cy="220.3" r=".5"/>
<circle cx="383.5" cy="227.1" r=".5"/>
<circle cx="383.5" cy="230.7" r=".5"/>
<circle cx="383.5" cy="223.7" r=".5"/>
</g>
<g fill="none" stroke="#000" stroke-width=".41">
<path d="M255.2 175.6h6.4M255.2 174.3l.9 .3M255.2 168.5h6.4M255.2 167.2l.9 .3M255.2 161.7h6.4M255.2 160.4l.9 .3M256.1 174.6h4.5v.7M256.1 174.6v.7l-.9 .3M256.1 167.5h4.5v.7M256.1 167.5v.7l-.9 .3M256.1 160.7h4.5v.7M256.1 160.7v.7l-.9 .3"/>
<path d="M256.1 175.3h4.5M256.1 168.2h4.5M256.1 161.4h4.5M260.6 175.3l1 .3M260.6 168.2l1 .3M260.6 161.4l1 .3M261.6 160.4v1.3M261.6 167.2v1.3M261.6 174.3v1.3M261.6 174.3l-1 .3M261.6 167.2l-1 .3M261.6 160.4l-1 .3"/>
<path d="M261.6 174.3h-6.4v1.3M261.6 167.2h-6.4v1.3M261.6 160.4h-6.4v1.3M255.2 186.9h6.4M255.2 185.6l.9 .2M255.2 193.6h6.4M255.2 192.3l.9 .3M256.1 185.8h4.5v.8M256.1 185.8v.8l-.9 .3M256.1 192.6h4.5v.7M256.1 192.6v.7l-.9 .3M256.1 186.6h4.5"/>
<path d="M256.1 193.3h4.5M260.6 186.6l1 .3M260.6 193.3l1 .3M261.6 185.6v1.3M261.6 192.3v1.3M261.6 185.6l-1 .2M261.6 192.3l-1 .3M261.6 185.6h-6.4v1.3M261.6 192.3h-6.4v1.3M255.2 218.7h6.4M255.2 217.4l.9 .3M255.2 204.9h6.4"/>
<path d="M255.2 203.6l.9 .3M255.2 211.8h6.4M255.2 210.5l.9 .2M256.1 217.7h4.5v.8M256.1 217.7v.8l-.9 .2M256.1 203.9h4.5v.8M256.1 203.9v.8l-.9 .2M256.1 210.7h4.5v.8M256.1 210.7v.8l-.9 .3M256.1 218.5h4.5M256.1 204.7h4.5M256.1 211.5h4.5"/>
<path d="M260.6 218.5l1 .2M260.6 204.7l1 .2M260.6 211.5l1 .3M261.6 203.6v1.3M261.6 210.5v1.3M261.6 217.4v1.3M261.6 217.4l-1 .3M261.6 203.6l-1 .3M261.6 210.5l-1 .2M261.6 217.4h-6.4v1.3M261.6 203.6h-6.4v1.3M261.6 210.5h-6.4v1.3"/>
<path d="M260.4 229.6l.3 .9M260.4 229.6v6.4h1.4M260.4 229.6h1.4M260.7 235h.8l.3 1M260.7 235l-.3 1M261.5 230.5h-.8v4.5M261.5 230.5v4.5M261.8 229.6v6.4M261.8 229.6l-.3 .9M267.3 229.6l.2 .9M267.3 229.6v6.4h1.3M267.3 229.6h1.3"/>
<path d="M267.5 235h.8l.3 1M267.5 235l-.2 1M268.3 230.5h-.8v4.5M268.3 230.5v4.5M268.6 229.6v6.4M268.6 229.6l-.3 .9"/>
</g>
<path d="M366.3 126.5v-49.2h-310.3l.1 56.4" fill="none" stroke="#f5381a" stroke-width=".35"/>
<path d="M370.8 126.3v-47.1h-313.8v54.9" fill="none" stroke="#000" stroke-width=".53"/>
<path d="M370.8 126.3v-47.1h-313.8v54.9" fill="none" stroke="#fff" stroke-width=".35"/>
<path d="M176.5 110.5v-15.9h239.6v159.5h-46.5l.1-16.2" fill="none" stroke="#ffeb00" stroke-width=".35"/>
<path d="M303.6 40.3l5.9 .2 .1 22.8h93.7l-.1 157h-19.7M180.6 110.4v-12.8h232.3v152.9h-37.7v-12.7" fill="none" stroke="#ff0003" stroke-width=".35"/>
<path d="M102.9 108.5v-22.2h289.1v57h-8.3" fill="none" stroke="#ff6100" stroke-width=".35"/>
<path d="M303.7 33.8h11.9l.2 23.1 93.7-.2-.4 174h-25.6M165.3 43.5h4.6l-.2 27h-25.3v-27.1h6.3h-6.3v27.1h251.6v136.8h-12.5M62.6 117.7l-4.7 4.7M121.7 108.6v-20.3h268.1v52.2h-6.1M178.6 110.4v-14.3h235.9v156.2h-42.2l.1-14.6M356.8 108.8l7.5 7.5M56.5 149.5v3.5M63.9 142.3l-4.7 4.7M128.6 142.6l4.6 4.7" fill="none" stroke="#000" stroke-width=".35"/>
<path d="M165.6 34.1h6l-.2 34.5h226.3v141.3h-14.2" fill="none" stroke="#ff00e2" stroke-width=".35"/>
<path d="M150.8 34.1h-8.5v32.6h257.2v145.8h-16" fill="none" stroke="#0b00ff" stroke-width=".35"/>
<path d="M364.5 115.8l.4 1.1-1.1-.4zM57.7 121.9l.7 .8-1.1 .3zM56 152.8h1l-.5 1.1zM58.9 146.4l.8 .8-1.1 .4zM128 142l1.1 .4-.7 .7z" fill="#000"/>
<path d="M303.8 35.9h9.7l.3 23.2 93.6-.3-.3 168.3h-23.6" fill="none" stroke="#f7ee16" stroke-width=".35"/>
<path d="M303.7 38.2h7.9l.2 22.9h93.6l-.2 162.6h-21.7" fill="none" stroke="#01f" stroke-width=".35"/>
<path d="M120.9 24.6h17.5v27h-17.5zM208.3 24.6h17.6v27h-17.6z" fill="none" stroke="#000" stroke-width=".28" stroke-dasharray=".6 1.1 0 0"/>
<path d="M127.9 47.4v2h22.1M129.3 47.5v.9h20.7M150 48.2l-.1-3.6M150 49.8v2.5" fill="none" stroke="#000" stroke-width=".28" stroke-dasharray=".3 .6 0 0"/>
<path d="M214.3 37.8v-2.7h3.3v2.7M215.6 35.1h.8v.9h-.8zM214.3 43.2v2.2h3.3v-2.2h-3.6v-5.4h3.9v5.4h-.3M215.3 45.4v2M216.7 45.4v2" fill="none" stroke="#080704" stroke-width=".41"/>
<path d="M191.3 53.4h4.5v100.9h-92.9" fill="none" stroke="#7d7d73" stroke-width="1.1"/>
<text font-size="5.6" x="364" y="16.8">Gaggia Classic Wiring</text>
<text font-size="5" x="370.1" y="130.6">-</text>
<g font-size="4" fill="#080704">
<text x="156.8" y="16.5">Switch Housing</text>
<text x="157.1" y="20.7">Part # DM1475</text>
<text x="160.7" y="24.8">View: Back</text>
</g>
<text font-size="4" fill="#231f20" x="157.2" y="29">Conn: QC 0.25</text>
<text font-size="4" x="365" y="130.8">+</text>
<g font-size="3.5">
<text x="368.3" y="21.5">220 - 240 VAC 50/60 Hz PCB v2</text>
<text x="379" y="25.2">https://gaggiuino.github.io</text>
<text x="379.4" y="36.1">Thick lines - High Voltage</text>
<text x="383.5" y="39.8">Thin line - Low Voltage</text>
</g>
<g font-size="3.1" fill="#231f20">
<text x="15.8" y="259.2">Boiler 120 / 220 VAC</text>
<text x="15.8" y="262.4">Part #: EF0030/A</text>
<text x="15.8" y="265.6">View: Top</text>
</g>
<g font-size="2.8">
<text x="125" y="28.1">Internal</text>
<text x="212.4" y="27.2">Internal</text>
<text x="122.5" y="31">Brew Lamp</text>
<text x="124.1" y="33.9">(unused)</text>
<text x="209.2" y="30.1">Power Lamp</text>
<text x="339.6" y="107.1">Use ferrule ends</text>
<text x="64.4" y="115.3">Use k type</text>
<text x="64.4" y="118.2">thermocouple</text>
<text x="64.4" y="121.2">color code</text>
<text x="64.4" y="124.1">lookup table to</text>
<text x="64.4" y="127">f</text>
<text x="64.4" y="127">ind + and - wires</text>
<text x="64.7" y="142.8">Thermal</text>
<text x="64.7" y="145.7">Paste</text>
<text x="134.5" y="145">Use spade</text>
<text x="134.5" y="147.9">connectors on all</text>
<text x="58" y="152.5">Hand Tight</text>
<text x="134.5" y="150.8">4 SSR terminals</text>
</g>
<g font-size="2.7" fill="#b3b3b3">
<text x="103" y="116.3" transform="rotate(-180 103 116.3)">＋</text>
<text x="123.2" y="116.3" transform="rotate(-180 123.2 116.3)">－</text>
</g>
<g font-size="2.6">
<text x="128.6" y="110.9" transform="rotate(90 128.6 110.9)">Conn: Screw Terminal</text>
<text x="134" y="110.3" transform="rotate(90 134 110.3)">220vac to 3-32vdc 40A</text>
<text x="136.6" y="113.6" transform="rotate(90 136.6 113.6)">Solid State Relay</text>
<text x="131.3" y="118" transform="rotate(90 131.3 118)">View: Top</text>
<text x="164.2" y="114.5" transform="rotate(90 164.2 114.5)">0 - 1.2 Mpa, 5v, G1/4</text>
<text x="166.9" y="114.5" transform="rotate(90 166.9 114.5)">Pressure Transducer</text>
<text x="161.5" y="120.5" transform="rotate(90 161.5 120.5)">View: Side</text>
</g>
<g font-size="2.6" fill="#231f20">
<text x="56.3" y="261">Heating Elements: 2mm Dia Pin Rec</text>
<text x="82.8" y="263.6">TE 160783-7</text>
<text x="84.5" y="258.3">Connectors</text>
<text x="78.1" y="266.2">Ground: QC 0.25</text>
</g>
<g font-size="2.5" fill="#231f20">
<text x="131.7" y="35.1" transform="rotate(90 131.7 35.1)">Red Lamp</text>
<text x="219.2" y="35.1" transform="rotate(90 219.2 35.1)">Red Lamp</text>
<text x="75" y="53.3">Conn: QC 0.25</text>
<text x="32.2" y="55.3">Conn: QC 0.25</text>
<text x="49.1" y="188.5">Thermal Fuse</text>
<text x="195.4" y="208.4">Line</text>
<text x="215.8" y="208.4">Neutral</text>
<text x="169.9" y="213.4">Power Socket</text>
<text x="169.9" y="216">IEC Socket C14 15A</text>
<text x="169.9" y="218.7">Part #: 12000280</text>
<text x="169.9" y="221.3">View: Ground facing up</text>
<text x="169.9" y="223.9">Conn: QC 0.25</text>
<text x="170" y="236.9">Power Cord</text>
<text x="170" y="239.5">NEMA 5-15P to C13</text>
<text x="141" y="243.9">BRASS SOLENOID</text>
<text x="170" y="242.1">Part #: By Country</text>
<text x="170" y="244.7">View: Ground facing up</text>
<text x="142.6" y="251.6">Part #: 12001270</text>
<text x="144.6" y="246.5">(3-Way Valve)</text>
<text x="146.1" y="249">230V 50HZ</text>
<text x="140" y="254.1">View: Connector Side</text>
<text x="144" y="256.7">Conn: QC 0.25</text>
<text x="115.2" y="264.7">Conn: QC 0.25</text>
</g>
<g font-size="2.5" fill="#080704">
<text x="32.2" y="52.7">Cup Heater Ground</text>
<text x="75" y="50.7">Chassis Ground</text>
<text x="113.3" y="256.8">EP5/S 230V-50HZ</text>
<text x="117.5" y="254.2">Ulka Pump</text>
<text x="111.5" y="262.1">View: Connector Side</text>
<text x="114" y="259.5">Part #: 12000140</text>
</g>
<g font-size="2.5">
<text x="380.7" y="124.6">IO</text>
<text x="339.3" y="126.4">Thermocouple</text>
<text x="313.6" y="135.7">ST Link</text>
<text x="365.8" y="141.2">SSR</text>
<text x="309.8" y="156">Serial / HW</text>
<text x="257.5" y="159.3">N</text>
<text x="265.2" y="161">AC Neutral</text>
<text x="364.2" y="158.7">Scales</text>
<text x="257.5" y="165.9">P</text>
<text x="265.1" y="167.5">Pump</text>
<text x="255.6" y="172.8">3WV</text>
<text x="265.3" y="174.5">Solenoid (3 Way Valve)</text>
<text x="257.5" y="184.4">N</text>
<text x="256.9" y="191.2">H2</text>
<text x="265.2" y="186.2">AC Neutral</text>
<text x="265.2" y="192.8">Steam Boiler Supply Valve</text>
<text x="257.5" y="202.5">N</text>
<text x="256.9" y="209.3">H1</text>
<text x="265.2" y="204.2">AC Neutral</text>
<text x="363.3" y="207.4">Switches</text>
<text x="257.6" y="216">L</text>
<text x="265.2" y="210.9">Steam Boiler Heater Element</text>
<text x="265.2" y="218">AC Line</text>
<text x="364.4" y="221">Screen</text>
<text x="365" y="218.5">Touch</text>
<text x="259.3" y="233.6" transform="rotate(-90 259.3 233.6)">N</text>
<text x="265.8" y="233.5" transform="rotate(-90 265.8 233.5)">L</text>
<text x="362" y="230.8">Transducer</text>
<text x="363.3" y="228.2">Pressure</text>
<text x="254" y="238.8" transform="rotate(-90 254 238.8)">AC Neutral</text>
<text x="272.3" y="237.1" transform="rotate(-90 272.3 237.1)">AC Line</text>
<text x="335.8" y="234.9">ToFnLED</text>
<text x="339.1" y="237.4">I2C</text>
<text x="305.8" y="251.6">Cof</text>
<text x="307" y="249">STM32 Blackpill</text>
<text x="309" y="251.6">feeHat PCB v2</text>
<text x="310.6" y="254.1">View: Top</text>
</g>
<g font-size="2.4" fill="#080704">
<text x="152.2" y="37.3">1</text>
<text x="163" y="37.3">3</text>
<text x="176.7" y="37.3">5</text>
<text x="187.8" y="37.3">7</text>
<text x="151.9" y="46.5">P</text>
<text x="162.8" y="46.5">P</text>
<text x="176.6" y="46.5">P</text>
<text x="187.7" y="46.5">P</text>
<text x="152.1" y="52">2</text>
<text x="163" y="52">4</text>
<text x="176.8" y="52">6</text>
<text x="187.8" y="52">8</text>
<text x="149.2" y="59.3">Brew</text>
<text x="160.4" y="59.3">Steam</text>
<text x="184.2" y="59.3">On / Of</text>
<text x="191.3" y="59.3">f</text>
</g>
<g font-size="2.3">
<text x="50.8" y="130.2" transform="rotate(90 50.8 130.2)">K Type Thermocouple</text>
<text x="46.1" y="136" transform="rotate(90 46.1 136)">View: Side</text>
<text x="48.5" y="132.9" transform="rotate(90 48.5 132.9)">Ungrounded, M4</text>
</g>
<g font-size="2.1">
<text x="210.8" y="34.5">Boiler Status)</text>
<text x="212.9" y="32.3">(Used as</text>
<text x="106.6" y="117.5">VDC Control</text>
<text x="107.6" y="133.7">VAC Load</text>
</g>
<g font-size="2">
<text x="246.4" y="57.1">Nextion Display</text>
<text x="246.4" y="59.1">Part #: NX3224F024</text>
<text x="246.4" y="61.1">View: Back</text>
<text x="340.4" y="128.5">Screw Terminal</text>
<text x="377.7" y="126.7">JST 2mm</text>
<text x="314.6" y="137.7">Header</text>
<text x="362.3" y="143.3">Center: Boiler</text>
<text x="361.2" y="145.3">Bottom: Unused</text>
<text x="364.1" y="147.4">JST 2mm</text>
<text x="312.8" y="158">Header</text>
<text x="364.2" y="160.7">JST 2mm</text>
<text x="265.2" y="163.1">QC 0.25</text>
<text x="265.1" y="169.6">QC 0.25</text>
<text x="265.3" y="176.6">QC 0.25</text>
<text x="265.2" y="188.2">QC 0.25</text>
<text x="265.2" y="194.9">QC 0.25</text>
<text x="265.2" y="206.3">QC 0.25</text>
<text x="361.9" y="209.4">Center: Steam</text>
<text x="265.2" y="212.9">QC 0.25</text>
<text x="362.4" y="211.5">Bottom: Brew</text>
<text x="364.1" y="213.5">JST 2mm</text>
<text x="265.2" y="220">QC 0.25</text>
<text x="363.3" y="223.1">JST 2.5mm</text>
<text x="364" y="232.8">JST 2mm</text>
<text x="256.1" y="238.8" transform="rotate(-90 256.1 238.8)">QC 0.25</text>
<text x="274.3" y="237.1" transform="rotate(-90 274.3 237.1)">QC 0.25</text>
<text x="336.8" y="239.5">JST 1mm</text>
</g>
<g font-size="2" fill="#231f20">
<text x="54.5" y="179.9">GND</text>
<text x="205.7" y="204.4">GND</text>
<text x="151.2" y="238.2">Gnd</text>
</g>
<g font-size="1.7">
<text x="359.6" y="130">Gnd</text>
<text x="376.4" y="130.9">Gnd</text>
<text x="375.3" y="133.9">PB15</text>
<text x="325.8" y="138.5" transform="rotate(-90 325.8 138.5)">3v3</text>
<text x="329.2" y="138.8" transform="rotate(-90 329.2 138.8)">DIO</text>
<text x="333" y="139.4" transform="rotate(-90 333 139.4)">SCK</text>
<text x="336.4" y="138.9" transform="rotate(-90 336.4 138.9)">Gnd</text>
<text x="376.4" y="141.5">Gnd</text>
<text x="377.6" y="143.8">R1</text>
<text x="377.4" y="146.3">R2</text>
<text x="375.2" y="153.8">Data1</text>
<text x="325.9" y="159.4" transform="rotate(-90 325.9 159.4)">3v3</text>
<text x="329.4" y="159.1" transform="rotate(-90 329.4 159.1)">RX</text>
<text x="333.1" y="158.9" transform="rotate(-90 333.1 158.9)">TX</text>
<text x="336.7" y="159.8" transform="rotate(-90 336.7 159.8)">Gnd</text>
<text x="339.9" y="161.2" transform="rotate(-90 339.9 161.2)">Reset</text>
<text x="343.7" y="160.2" transform="rotate(-90 343.7 160.2)">Boot</text>
<text x="376.4" y="159.2">Gnd</text>
<text x="377" y="156.5">Clk</text>
<text x="377.4" y="161.9">5V</text>
<text x="375" y="164.5">Data2</text>
<text x="376.2" y="207.9">Gnd</text>
<text x="378.3" y="210.3">S</text>
<text x="378.3" y="212.8">B</text>
<text x="376.3" y="220.8">5V</text>
<text x="376" y="224.3">RX</text>
<text x="376.2" y="227.9">TX</text>
<text x="375.2" y="231">Gnd</text>
<text x="348.8" y="242.3" transform="rotate(-90 348.8 242.3)">Clk</text>
<text x="350.8" y="243.4" transform="rotate(-90 350.8 243.4)">Data</text>
<text x="353.1" y="242.5" transform="rotate(-90 353.1 242.5)">3v3</text>
<text x="355.2" y="242.9" transform="rotate(-90 355.2 242.9)">Gnd</text>
<text x="358.6" y="242.3" transform="rotate(-90 358.6 242.3)">Clk</text>
<text x="360.6" y="243.4" transform="rotate(-90 360.6 243.4)">Data</text>
<text x="362.9" y="242.6" transform="rotate(-90 362.9 242.6)">3v3</text>
<text x="365" y="243" transform="rotate(-90 365 243)">Gnd</text>
<text x="371.5" y="245.2" transform="rotate(-90 371.5 245.2)">P (IN)</text>
<text x="374.5" y="243.9" transform="rotate(-90 374.5 243.9)">Gnd</text>
<text x="377" y="242.9" transform="rotate(-90 377 242.9)">5V</text>
</g>
<text font-size="1.7" fill="#231f20" x="139.3" y="204.9" transform="rotate(90 139.3 204.9)">Thermal Fuse 110C</text>
<g font-size="1.6">
<text x="286.8" y="51.2">SD Card</text>
<text x="288.5" y="52.9">Slot</text>
<text x="176.1" y="114.3" transform="rotate(90 176.1 114.3)">Out</text>
<text x="178.1" y="114.3" transform="rotate(90 178.1 114.3)">Gnd</text>
<text x="180" y="114.3" transform="rotate(90 180 114.3)">5v</text>
</g>
<text font-size="1.5" x="56.8" y="137">-</text>
<g font-size="1.3">
<text x="298.4" y="34.1">Gnd</text>
<text x="298.8" y="36.2">RX</text>
<text x="299" y="38.2">TX</text>
<text x="299" y="40.5">5V</text>
<text x="301.4" y="44.4">JST</text>
<text x="301.4" y="45.7">2.54mm</text>
</g>
<text font-size="1.3" fill="#231f20" x="123.6" y="205.9">White</text>
<text font-size="1.2" x="55.8" y="137.1">+</text>
</svg>
